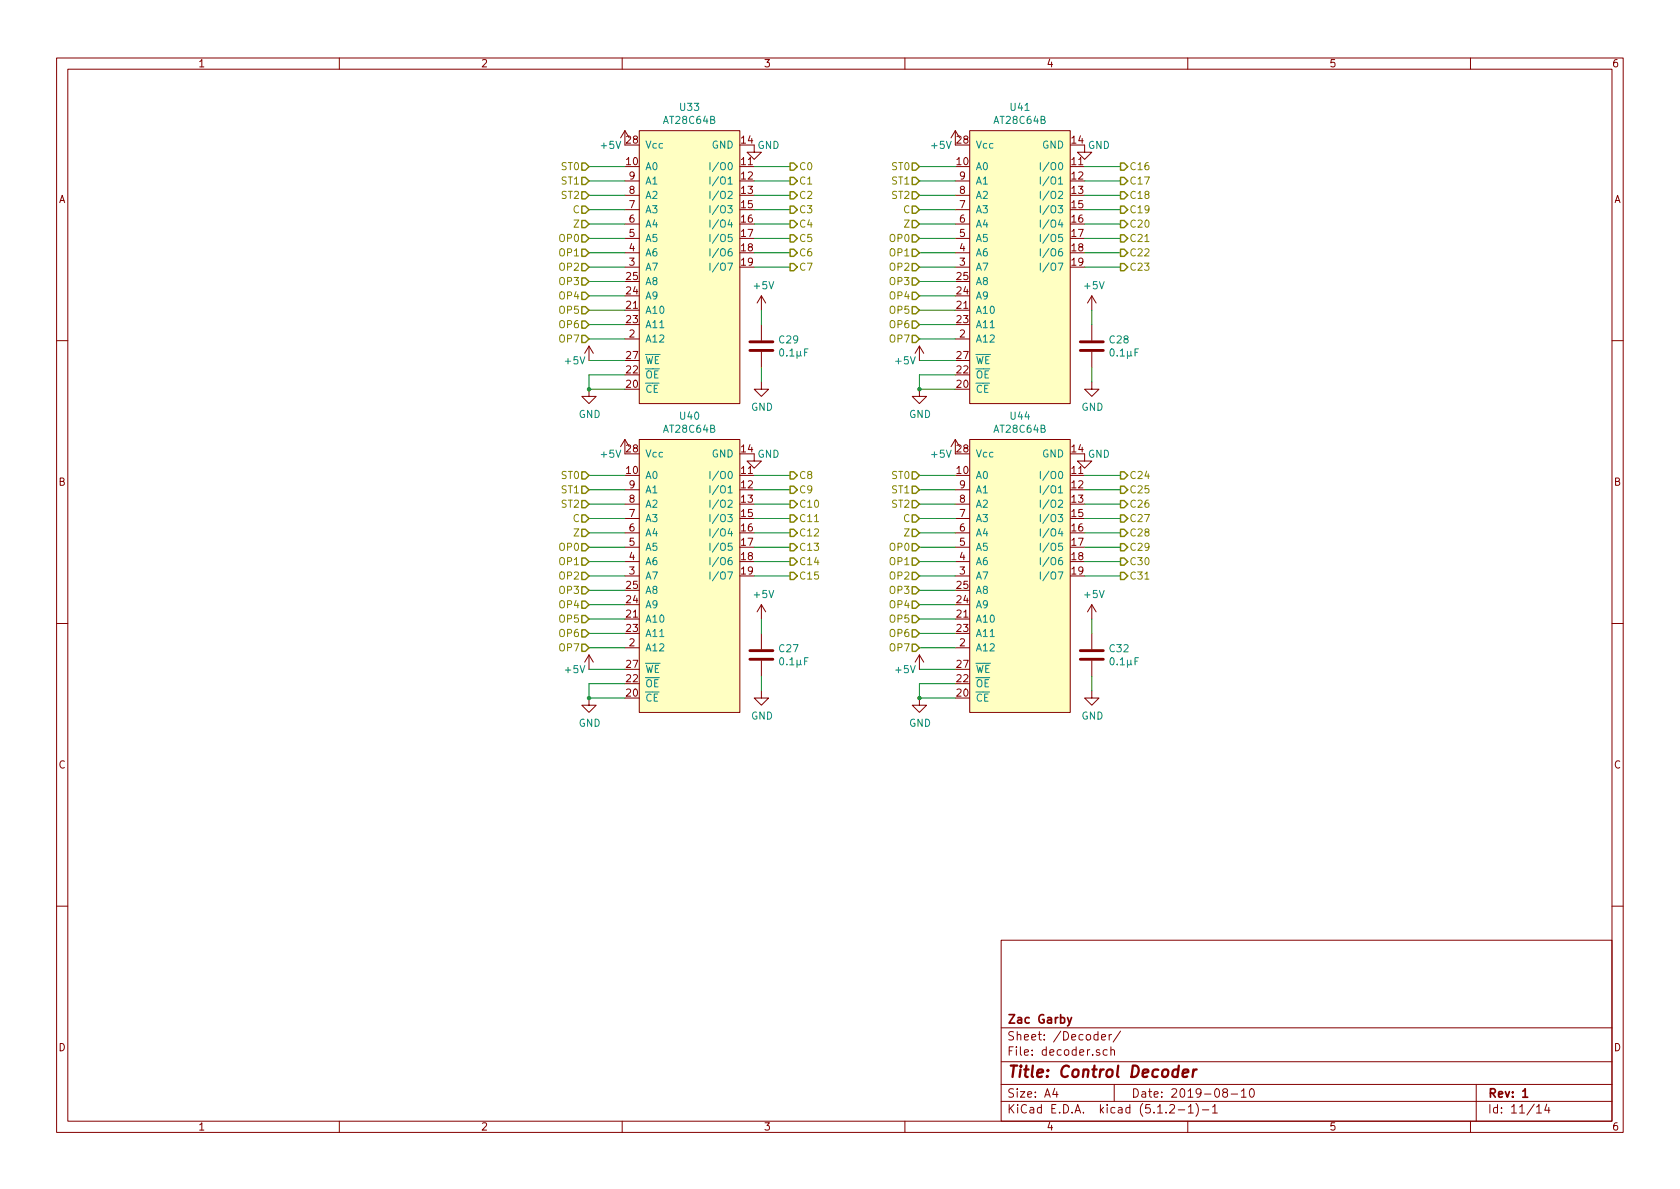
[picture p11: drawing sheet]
<svg xmlns="http://www.w3.org/2000/svg" width="297mm" height="210mm" viewBox="0 0 297 210" stroke-linecap="round" stroke-linejoin="round" font-family="sans-serif">
<g fill="none" stroke="#840000" stroke-width=".18">
<path d="M10 10.3h277v189.9h-277zM12 12.2h273v186.1h-273zM60 10.3v1.9M110 10.3v1.9M160 10.3v1.9M210 10.3v1.9M260 10.3v1.9M110.5 39.6h2.5M110.5 37.1h2.5M110.5 34.5h2.5M110.5 32h2.5M110.5 23.1l-.8 1.3"/>
<path d="M110.5 23.1v2.5M110.5 23.1l.8 1.3M113 23.1h17.8v48.3h-17.8zM133.3 25.6v1.3h1.3l-1.3 1.3-1.2-1.3h1.2M168.9 39.6h2.5M168.9 37.1h2.5M168.9 34.5h2.5M168.9 32h2.5M168.9 23.1l-.8 1.3M168.9 23.1v2.5M168.9 23.1l.8 1.3M171.4 23.1h17.8v48.3h-17.8z"/>
<path d="M191.8 25.6v1.3h1.2l-1.2 1.3-1.3-1.3h1.3M110.5 59.9h2.5M110.5 47.2h2.5M110.5 44.7h2.5M110.5 42.2h2.5M134.6 52.3l-.7 1.3M134.6 52.3v2.6M134.6 57.4v2.8M134.6 52.3l.8 1.3M168.9 59.9h2.5M168.9 47.2h2.5M168.9 44.7h2.5"/>
<path d="M168.9 42.2h2.5M193 52.3l-.7 1.3M193 52.3v2.6M193 57.4v2.8M193 52.3l.8 1.3M10 60.2h2M104.1 68.8v1.3h1.3l-1.3 1.3-1.2-1.3h1.2M104.1 61.2l-.7 1.3M104.1 61.2v2.5M104.1 61.2l.8 1.3M110.5 77.7v2.6M110.5 77.7l-.8 1.3"/>
<path d="M110.5 77.7l.8 1.3M113 77.7h17.8v48.3h-17.8zM134.6 67.6v1.2h1.3l-1.3 1.3-1.3-1.3h1.3M134.6 62.2v2.8M162.6 68.8v1.3h1.2l-1.2 1.3-1.3-1.3h1.3M162.6 61.2l-.8 1.3M162.6 61.2v2.5M162.6 61.2l.7 1.3M168.9 77.7v2.6M168.9 77.7l-.8 1.3M168.9 77.7l.8 1.3M171.4 77.7h17.8v48.3h-17.8z"/>
<path d="M193 67.6v1.2h1.3l-1.3 1.3-1.2-1.3h1.2M193 62.2v2.8M285 60.2h2M110.5 99.3h2.5M110.5 96.8h2.5M110.5 94.2h2.5M110.5 91.7h2.5M110.5 89.1h2.5M110.5 86.6h2.5M133.3 80.3v1.2h1.3l-1.3 1.3-1.2-1.3h1.2M168.9 99.3h2.5M168.9 96.8h2.5"/>
<path d="M168.9 94.2h2.5M168.9 91.7h2.5M168.9 89.1h2.5M168.9 86.6h2.5M191.8 80.3v1.2h1.2l-1.2 1.3-1.3-1.3h1.3M10 110.3h2M104.1 115.8v2.6M104.1 115.8l-.7 1.3M104.1 115.8l.8 1.3M110.5 114.5h2.5M110.5 101.8h2.5M134.6 106.9v2.6"/>
<path d="M134.6 112v2.8M134.6 116.8v2.8M134.6 106.9l-.7 1.3M134.6 106.9l.8 1.3M162.6 115.8v2.6M162.6 115.8l-.8 1.3M162.6 115.8l.7 1.3M168.9 114.5h2.5M168.9 101.8h2.5M193 106.9v2.6M193 112v2.8M193 116.8v2.8"/>
<path d="M193 106.9l-.7 1.3M193 106.9l.8 1.3M285 110.3h2M104.1 123.4v1.3h1.3l-1.3 1.3-1.2-1.3h1.2M134.6 122.2v1.2h1.3l-1.3 1.3-1.3-1.3h1.3M162.6 123.4v1.3h1.2l-1.2 1.3-1.3-1.3h1.3M193 122.2v1.2h1.3l-1.3 1.3-1.2-1.3h1.2M10 160.2h2M177 166.3h108v32h-108zM285 160.2h2M60 198.3v1.9M110 198.3v1.9"/>
<path d="M160 198.3v1.9M177 194.8h108M177 191.8h108M177 187.8h108M177 181.8h108M186.5 192.5l-.4 1h1M186.8 193v1M194.8 183.4l.7-.1-.1-.3-.4-.1-.2 .2v.7h.6M195.8 185.7l-.5-.1-.3 .3 .1 .6 .2 .1 .5-.1M196.1 182.9v1M196.4 185.7h.1a.37 .37 0 0 1 .6 .1v.8M196.4 185.1v1.5"/>
<path d="M196.5 182.9l-.4 .3M197 191.8v3M198.1 182.3l-1.3 2M206.8 195.5l.2-.2h.4l.2 .2 .1 .3-.1 .2-.8 .8h.9M208.3 196.3h1.2M210 198.3v1.9M210.1 195.8l.4-.5v1.5M210.1 196.8h.9M211.5 195.1a1.71 1.71 0 0 1 0 2.3M212.6 196.3h1.1M214.4 195.8l.4-.5v1.5M214.4 196.8h.8"/>
<path d="M216.5 193.2l-.3-.3 .1-.2a.48 .48 0 0 1 .6-.1l.1 .2-.1 .3-.6 .1a.48 .48 0 0 0 0 .7l.2 .1 .5-.1v-.4l-.2-.3M217.7 193.5h1.1M219.5 193l.4-.5v1.5M219.5 194h.8M221.1 192.6l.2-.1a.8 .8 0 0 1 .5 .8 .8 .8 0 0 1-.5 .7 1 1 0 0 1-.2-1.4zM260 198.3v1.9M261 191.8v6.5M271.7 195.8l.4-.5v1.5M271.7 196.8h.8M273.5 195.2l-.4 1.1h.9M273.8 195.8v1"/>
</g>
<path d="M188.7 179.9l.4 1M189.5 179.9l-.5 1.4-.3 .1M269.2 193l.5-.5v1.5M269.2 194h.9" fill="none" stroke="#840000" stroke-width=".3"/>
<path d="M209.1 189.8l1-.2v-.4h-.8l-.2 1 .2 .2 .6-.1M211 189.1l-.2 1.3M211.6 189.1a.54 .54 0 0 0-.6 .4" fill="none" stroke="#840000" stroke-width=".41"/>
<g fill="#ffffc2" stroke="#ffffc2" stroke-width=".18">
<path d="M113 23.1h17.8v48.3h-17.8z"/>
<path d="M113 77.7h17.8v48.3h-17.8z"/>
<path d="M171.4 23.1h17.8v48.3h-17.8z"/>
<path d="M171.4 77.7h17.8v48.3h-17.8z"/>
</g>
<g fill="none" stroke="#008484" stroke-width=".18">
<path d="M125.5 28.7v1.3M125.5 31.3v1.3M125.5 33.8v1.3M125.5 36.4v1.2M125.5 38.9v1.3M127.1 28.7l-1.1 1.6M127.1 31.2l-1.1 1.7M127.1 33.8l-1.1 1.6M127.1 36.3l-1.1 1.6M127.1 38.9l-1.1 1.6M127.5 28.9a.45 .45 0 0 1 .7 0 .88 .88 0 0 1-.3 1.1h-.3a1.07 1.07 0 0 1-.1-1.1zM127.5 34a.45 .45 0 0 1 .7 0 .88 .88 0 0 1-.3 1.1l-.3-.1a1.07 1.07 0 0 1-.1-1z"/>
<path d="M127.5 36.5a.45 .45 0 0 1 .7 0 .88 .88 0 0 1-.3 1.1h-.3a1.07 1.07 0 0 1-.1-1.1zM128.7 36.4h.8l-.5 .4 .4 .2v.5l-.2 .1-.5-.1M128.7 34l.5-.2 .2 .2 .1 .2-.1 .2-.7 .7h.8M128.9 28.9l.1-.2a.67 .67 0 0 1 .5 .7 .67 .67 0 0 1-.5 .6l-.3-.5zM183.9 28.7v1.3M183.9 31.3v1.3M183.9 33.8v1.3M183.9 36.4v1.2M183.9 38.9v1.3M185.5 28.7l-1.1 1.6M185.5 31.2l-1.1 1.7M185.5 33.8l-1.1 1.6"/>
<path d="M185.5 36.3l-1.1 1.6M185.5 38.9l-1.1 1.6M185.9 28.9a.45 .45 0 0 1 .7 0 .88 .88 0 0 1-.2 1.1h-.4a1.07 1.07 0 0 1-.1-1.1zM185.9 34a.45 .45 0 0 1 .7 0 .88 .88 0 0 1-.2 1.1l-.4-.1a1.07 1.07 0 0 1-.1-1zM185.9 36.5a.45 .45 0 0 1 .7 0 .88 .88 0 0 1-.2 1.1h-.4a1.07 1.07 0 0 1-.1-1.1zM187.1 36.4h.8l-.4 .4 .3 .2v.5l-.2 .1-.5-.1M187.1 34l.5-.2 .2 .2 .1 .2-.1 .2-.7 .7h.8M187.3 28.9l.2-.2a.67 .67 0 0 1 .4 .7 .67 .67 0 0 1-.4 .6l-.4-.5zM125.5 41.4v1.3M125.5 44v1.3M125.5 46.5v1.3M127.1 41.4l-1.1 1.6"/>
<path d="M127.1 43.9l-1.1 1.7M127.1 46.5l-1.1 1.6M127.5 41.6a.45 .45 0 0 1 .7 0 .88 .88 0 0 1-.3 1.1h-.3a1.07 1.07 0 0 1-.1-1.1zM127.5 44.2a.45 .45 0 0 1 .7 0 .88 .88 0 0 1-.3 1.1l-.3-.1a1.07 1.07 0 0 1-.1-1zM127.5 46.7a.45 .45 0 0 1 .7 0 .88 .88 0 0 1-.3 1.1l-.3-.1a1.07 1.07 0 0 1-.1-1zM128.7 46.5h.8l-.5 1.3M129.3 44h-.2a.79 .79 0 0 0-.1 1.3l.4-.2v-.5l-.4-.1-.3 .2M129.4 41.4h-.6l-.1 .7 .2-.2 .5 .2v.5l-.2 .1-.5-.1M183.9 41.4v1.3M183.9 44v1.3M183.9 46.5v1.3M185.5 41.4l-1.1 1.6"/>
<path d="M185.5 43.9l-1.1 1.7M185.5 46.5l-1.1 1.6M185.9 41.6a.45 .45 0 0 1 .7 0 .88 .88 0 0 1-.2 1.1h-.4a1.07 1.07 0 0 1-.1-1.1zM185.9 44.2a.45 .45 0 0 1 .7 0 .88 .88 0 0 1-.2 1.1l-.4-.1a1.07 1.07 0 0 1-.1-1zM185.9 46.7a.45 .45 0 0 1 .7 0 .88 .88 0 0 1-.2 1.1l-.4-.1a1.07 1.07 0 0 1-.1-1zM187.1 46.5h.8l-.5 1.3M187.8 44h-.3a.79 .79 0 0 0-.1 1.3l.4-.2v-.5l-.4-.1-.3 .2M187.8 41.4h-.6l-.1 .7 .3-.2 .4 .2v.5l-.2 .1-.5-.1M125.5 83.4v1.2M125.5 85.9v1.3M125.5 88.4v1.3M125.5 91v1.2"/>
<path d="M125.5 93.5v1.3M125.5 96.1v1.2M125.5 98.6v1.3M127.1 83.3l-1.1 1.6M127.1 85.8l-1.1 1.7M127.1 88.4l-1.1 1.6M127.1 90.9l-1.1 1.7M127.1 93.5l-1.1 1.6M127.1 96l-1.1 1.6M127.1 98.5l-1.1 1.7M127.5 83.5a.45 .45 0 0 1 .7 0 .88 .88 0 0 1-.3 1.1h-.3a1.07 1.07 0 0 1-.1-1.1zM127.5 88.6a.45 .45 0 0 1 .7 0 .88 .88 0 0 1-.3 1.1h-.3a1.07 1.07 0 0 1-.1-1.1z"/>
<path d="M127.5 91.2a.45 .45 0 0 1 .7 0 .88 .88 0 0 1-.3 1h-.3a1.07 1.07 0 0 1-.1-1zM127.5 96.2a.45 .45 0 0 1 .7 0 .88 .88 0 0 1-.3 1.1h-.3a1.07 1.07 0 0 1-.1-1.1zM127.5 98.8a.45 .45 0 0 1 .7 0 .88 .88 0 0 1-.3 1.1l-.3-.1a1.07 1.07 0 0 1-.1-1zM128.7 91h.8l-.5 .5 .4 .1v.5l-.2 .1-.5-.1M128.7 88.6l.5-.2 .2 .2 .1 .2-.1 .2-.7 .7h.8M128.9 83.5l.1-.1a.67 .67 0 0 1 .5 .6 .67 .67 0 0 1-.5 .6l-.3-.5zM129.3 98.6h-.2a.79 .79 0 0 0-.1 1.3l.4-.2v-.5l-.4-.1-.3 .2M129.4 96.1h-.6l-.1 .6 .2-.2 .5 .2v.5l-.2 .1-.5-.1M183.9 83.4v1.2M183.9 85.9v1.3M183.9 88.4v1.3M183.9 91v1.2"/>
<path d="M183.9 93.5v1.3M183.9 96.1v1.2M183.9 98.6v1.3M185.5 83.3l-1.1 1.6M185.5 85.8l-1.1 1.7M185.5 88.4l-1.1 1.6M185.5 90.9l-1.1 1.7M185.5 93.5l-1.1 1.6M185.5 96l-1.1 1.6M185.5 98.5l-1.1 1.7M185.9 83.5a.45 .45 0 0 1 .7 0 .88 .88 0 0 1-.2 1.1h-.4a1.07 1.07 0 0 1-.1-1.1zM185.9 88.6a.45 .45 0 0 1 .7 0 .88 .88 0 0 1-.2 1.1h-.4a1.07 1.07 0 0 1-.1-1.1z"/>
<path d="M185.9 91.2a.45 .45 0 0 1 .7 0 .88 .88 0 0 1-.2 1h-.4a1.07 1.07 0 0 1-.1-1zM185.9 96.2a.45 .45 0 0 1 .7 0 .88 .88 0 0 1-.2 1.1h-.4a1.07 1.07 0 0 1-.1-1.1zM185.9 98.8a.45 .45 0 0 1 .7 0 .88 .88 0 0 1-.2 1.1l-.4-.1a1.07 1.07 0 0 1-.1-1zM187.1 91h.8l-.4 .5 .3 .1v.5l-.2 .1-.5-.1M187.1 88.6l.5-.2 .2 .2 .1 .2-.1 .2-.7 .7h.8M187.3 83.5l.2-.1a.67 .67 0 0 1 .4 .6 .67 .67 0 0 1-.4 .6l-.4-.5zM187.8 98.6h-.3a.79 .79 0 0 0-.1 1.3l.4-.2v-.5l-.4-.1-.3 .2M187.8 96.1h-.6l-.1 .6 .3-.2 .4 .2v.5l-.2 .1-.5-.1M125.5 101.1v1.3M127.1 101.1l-1.1 1.6M127.5 101.3a.45 .45 0 0 1 .7 0 .88 .88 0 0 1-.3 1.1h-.3a1.07 1.07 0 0 1-.1-1.1zM128.7 101.1h.8l-.5 1.3"/>
<path d="M183.9 101.1v1.3M185.5 101.1l-1.1 1.6M185.9 101.3a.45 .45 0 0 1 .7 0 .88 .88 0 0 1-.2 1.1h-.4a1.07 1.07 0 0 1-.1-1.1zM187.1 101.1h.8l-.5 1.3"/>
</g>
<g fill="none" stroke="#008400" stroke-width=".18">
<path d="M104.1 29.5h6.4M104.1 32h6.4M104.1 34.5h6.4M104.1 37.1h6.4M104.1 39.6h6.4M133.3 29.5h6.4M133.3 32h6.4M133.3 34.5h6.4M133.3 37.1h6.4M133.3 39.6h6.4M162.6 29.5h6.3M162.6 32h6.3"/>
<path d="M162.6 34.5h6.3M162.6 37.1h6.3M162.6 39.6h6.3M191.8 29.5h6.3M191.8 32h6.3M191.8 34.5h6.3M191.8 37.1h6.3M191.8 39.6h6.3M104.1 42.2h6.4M104.1 44.7h6.4M104.1 47.2h6.4M104.1 49.8h6.4"/>
<path d="M104.1 52.3h6.4M104.1 54.9h6.4M104.1 57.4h6.4M104.1 59.9h6.4M133.3 42.2h6.4M133.3 44.7h6.4M133.3 47.2h6.4M134.6 54.9v2.5M162.6 42.2h6.3M162.6 44.7h6.3M162.6 47.2h6.3M162.6 49.8h6.3"/>
<path d="M162.6 52.3h6.3M162.6 54.9h6.3M162.6 57.4h6.3M162.6 59.9h6.3M191.8 42.2h6.3M191.8 44.7h6.3M191.8 47.2h6.3M193 54.9v2.5M104.1 63.7h6.4M110.5 66.3h-6.4v2.5h6.4M134.6 65v2.6M162.6 63.7h6.3"/>
<path d="M168.9 66.3h-6.3v2.5h6.3M193 65v2.6M104.1 84.1h6.4M104.1 86.6h6.4M104.1 89.1h6.4M104.1 91.7h6.4M104.1 94.2h6.4M104.1 96.8h6.4M104.1 99.3h6.4M133.3 84.1h6.4M133.3 86.6h6.4M133.3 89.1h6.4"/>
<path d="M133.3 91.7h6.4M133.3 94.2h6.4M133.3 96.8h6.4M133.3 99.3h6.4M162.6 84.1h6.3M162.6 86.6h6.3M162.6 89.1h6.3M162.6 91.7h6.3M162.6 94.2h6.3M162.6 96.8h6.3M162.6 99.3h6.3M191.8 84.1h6.3"/>
<path d="M191.8 86.6h6.3M191.8 89.1h6.3M191.8 91.7h6.3M191.8 94.2h6.3M191.8 96.8h6.3M191.8 99.3h6.3M104.1 101.8h6.4M104.1 104.4h6.4M104.1 106.9h6.4M104.1 109.5h6.4M104.1 112h6.4M104.1 114.5h6.4"/>
<path d="M104.1 118.4h6.4M133.3 101.8h6.4M134.6 109.5v2.5M134.6 119.6v2.6M162.6 101.8h6.3M162.6 104.4h6.3M162.6 106.9h6.3M162.6 109.5h6.3M162.6 112h6.3M162.6 114.5h6.3M162.6 118.4h6.3M191.8 101.8h6.3"/>
<path d="M193 109.5v2.5M193 119.6v2.6M110.5 120.9h-6.4v2.5h6.4M168.9 120.9h-6.3v2.5h6.3"/>
</g>
<g fill="#008400" stroke="#008400" stroke-width=".25">
<circle cx="104.1" cy="68.8" r=".25"/>
<circle cx="104.1" cy="123.4" r=".25"/>
<circle cx="162.6" cy="68.8" r=".25"/>
<circle cx="162.6" cy="123.4" r=".25"/>
</g>
<g fill="none" stroke="#848400" stroke-width=".25">
<path d="M102.9 28.8h.6l.6 .7-.6 .6h-.6zM102.9 31.4h.6l.6 .6-.6 .6h-.6zM102.9 33.9h.6l.6 .6-.6 .7h-.6zM102.9 36.4h.6l.6 .7-.6 .6h-.6zM102.9 39h.6l.6 .6-.6 .7h-.6zM139.7 28.8h.6l.7 .7-.7 .6h-.6zM139.7 31.4h.6l.7 .6-.7 .6h-.6zM139.7 33.9h.6l.7 .6-.7 .7h-.6zM139.7 36.4h.6l.7 .7-.7 .6h-.6zM139.7 39h.6l.7 .6-.7 .7h-.6zM161.3 28.8h.6l.7 .7-.7 .6h-.6zM161.3 31.4h.6l.7 .6-.7 .6h-.6z"/>
<path d="M161.3 33.9h.6l.7 .6-.7 .7h-.6zM161.3 36.4h.6l.7 .7-.7 .6h-.6zM161.3 39h.6l.7 .6-.7 .7h-.6zM198.1 28.8h.7l.6 .7-.6 .6h-.7zM198.1 31.4h.7l.6 .6-.6 .6h-.7zM198.1 33.9h.7l.6 .6-.6 .7h-.7zM198.1 36.4h.7l.6 .7-.6 .6h-.7zM198.1 39h.7l.6 .6-.6 .7h-.7zM102.9 41.5h.6l.6 .7-.6 .6h-.6zM102.9 44.1h.6l.6 .6-.6 .6h-.6zM102.9 46.6h.6l.6 .6-.6 .7h-.6zM102.9 49.1h.6l.6 .7-.6 .6h-.6z"/>
<path d="M102.9 51.7h.6l.6 .6-.6 .7h-.6zM102.9 54.2h.6l.6 .7-.6 .6h-.6zM102.9 56.8h.6l.6 .6-.6 .6h-.6zM102.9 59.3h.6l.6 .6-.6 .7h-.6zM139.7 41.5h.6l.7 .7-.7 .6h-.6zM139.7 44.1h.6l.7 .6-.7 .6h-.6zM139.7 46.6h.6l.7 .6-.7 .7h-.6zM161.3 41.5h.6l.7 .7-.7 .6h-.6zM161.3 44.1h.6l.7 .6-.7 .6h-.6zM161.3 46.6h.6l.7 .6-.7 .7h-.6zM161.3 49.1h.6l.7 .7-.7 .6h-.6zM161.3 51.7h.6l.7 .6-.7 .7h-.6z"/>
<path d="M161.3 54.2h.6l.7 .7-.7 .6h-.6zM161.3 56.8h.6l.7 .6-.7 .6h-.6zM161.3 59.3h.6l.7 .6-.7 .7h-.6zM198.1 41.5h.7l.6 .7-.6 .6h-.7zM198.1 44.1h.7l.6 .6-.6 .6h-.7zM198.1 46.6h.7l.6 .6-.6 .7h-.7zM102.9 83.4h.6l.6 .7-.6 .6h-.6zM102.9 86h.6l.6 .6-.6 .6h-.6zM102.9 88.5h.6l.6 .6-.6 .7h-.6zM102.9 91.1h.6l.6 .6-.6 .6h-.6zM102.9 93.6h.6l.6 .6-.6 .7h-.6zM102.9 96.1h.6l.6 .7-.6 .6h-.6z"/>
<path d="M102.9 98.7h.6l.6 .6-.6 .6h-.6zM139.7 83.4h.6l.7 .7-.7 .6h-.6zM139.7 86h.6l.7 .6-.7 .6h-.6zM139.7 88.5h.6l.7 .6-.7 .7h-.6zM139.7 91.1h.6l.7 .6-.7 .6h-.6zM139.7 93.6h.6l.7 .6-.7 .7h-.6zM139.7 96.1h.6l.7 .7-.7 .6h-.6zM139.7 98.7h.6l.7 .6-.7 .6h-.6zM161.3 83.4h.6l.7 .7-.7 .6h-.6zM161.3 86h.6l.7 .6-.7 .6h-.6zM161.3 88.5h.6l.7 .6-.7 .7h-.6zM161.3 91.1h.6l.7 .6-.7 .6h-.6z"/>
<path d="M161.3 93.6h.6l.7 .6-.7 .7h-.6zM161.3 96.1h.6l.7 .7-.7 .6h-.6zM161.3 98.7h.6l.7 .6-.7 .6h-.6zM198.1 83.4h.7l.6 .7-.6 .6h-.7zM198.1 86h.7l.6 .6-.6 .6h-.7zM198.1 88.5h.7l.6 .6-.6 .7h-.7zM198.1 91.1h.7l.6 .6-.6 .6h-.7zM198.1 93.6h.7l.6 .6-.6 .7h-.7zM198.1 96.1h.7l.6 .7-.6 .6h-.7zM198.1 98.7h.7l.6 .6-.6 .6h-.7zM102.9 101.2h.6l.6 .6-.6 .7h-.6zM102.9 103.8h.6l.6 .6-.6 .6h-.6z"/>
<path d="M102.9 106.3h.6l.6 .6-.6 .7h-.6zM102.9 108.8h.6l.6 .7-.6 .6h-.6zM102.9 111.4h.6l.6 .6-.6 .6h-.6zM102.9 113.9h.6l.6 .6-.6 .7h-.6zM139.7 101.2h.6l.7 .6-.7 .7h-.6zM161.3 101.2h.6l.7 .6-.7 .7h-.6zM161.3 103.8h.6l.7 .6-.7 .6h-.6zM161.3 106.3h.6l.7 .6-.7 .7h-.6zM161.3 108.8h.6l.7 .7-.7 .6h-.6zM161.3 111.4h.6l.7 .6-.7 .6h-.6zM161.3 113.9h.6l.7 .6-.7 .7h-.6zM198.1 101.2h.7l.6 .6-.6 .7h-.7z"/>
</g>
<path d="M132.6 62h4.1M132.6 60.4h4.1M191 62h4.1M191 60.4h4.1M132.6 116.6h4.1M132.6 115.1h4.1M191 116.6h4.1M191 115.1h4.1" fill="none" stroke="#840000" stroke-width=".51"/>
<text font-size="2.8" fill="#840000" x="178" y="190.5">Title: Control Decoder</text>
<g font-size="2.1" fill="#840000">
<text x="178" y="184">Sheet: /Decoder/</text>
<text x="178" y="181">Zac Garby</text>
<text x="178" y="186.7">File: decoder.sch</text>
<text x="178" y="196.9">KiCad E.D.A. kicad (5.1.2-1)-1</text>
<text x="178" y="194.1">Size: A4</text>
<text x="200" y="194.1">Date: 2019-08-10</text>
<text x="263" y="194.1">Rev: 1</text>
<text x="263" y="196.9">Id: 11/14</text>
</g>
<g font-size="1.8" fill="#840000">
<text x="35" y="11.9">1</text>
<text x="85" y="11.9">2</text>
<text x="135" y="11.9">3</text>
<text x="185" y="11.9">4</text>
<text x="235" y="11.9">5</text>
<text x="285" y="11.9">6</text>
<text x="110.8" y="29.2">10</text>
<text x="110.8" y="25.4">28</text>
<text x="131.1" y="29.2">11</text>
<text x="131.1" y="25.4">14</text>
<text x="169.2" y="29.2">10</text>
<text x="169.2" y="25.4">28</text>
<text x="189.5" y="29.2">11</text>
<text x="189.5" y="25.4">14</text>
<text x="10.4" y="35.9">A</text>
<text x="111.3" y="34.3">8</text>
<text x="111.3" y="31.7">9</text>
<text x="131.1" y="31.7">12</text>
<text x="131.1" y="34.3">13</text>
<text x="169.7" y="34.3">8</text>
<text x="169.7" y="31.7">9</text>
<text x="189.5" y="31.7">12</text>
<text x="189.5" y="34.3">13</text>
<text x="285.4" y="35.9">A</text>
<text x="111.3" y="41.9">5</text>
<text x="111.3" y="39.4">6</text>
<text x="111.3" y="36.8">7</text>
<text x="131.1" y="36.8">15</text>
<text x="131.1" y="39.4">16</text>
<text x="131.1" y="41.9">17</text>
<text x="169.7" y="41.9">5</text>
<text x="169.7" y="39.4">6</text>
<text x="169.7" y="36.8">7</text>
<text x="189.5" y="36.8">15</text>
<text x="189.5" y="39.4">16</text>
<text x="189.5" y="41.9">17</text>
<text x="111.3" y="47">3</text>
<text x="111.3" y="44.4">4</text>
<text x="131.1" y="44.4">18</text>
<text x="131.1" y="47">19</text>
<text x="169.7" y="47">3</text>
<text x="169.7" y="44.4">4</text>
<text x="189.5" y="44.4">18</text>
<text x="189.5" y="47">19</text>
<text x="110.8" y="52.1">24</text>
<text x="110.8" y="49.5">25</text>
<text x="169.2" y="52.1">24</text>
<text x="169.2" y="49.5">25</text>
<text x="110.8" y="54.6">21</text>
<text x="110.8" y="57.1">23</text>
<text x="111.3" y="59.7">2</text>
<text x="169.2" y="54.6">21</text>
<text x="169.2" y="57.1">23</text>
<text x="169.7" y="59.7">2</text>
<text x="110.8" y="63.5">27</text>
<text x="169.2" y="63.5">27</text>
<text x="110.8" y="68.6">20</text>
<text x="110.8" y="66">22</text>
<text x="169.2" y="68.6">20</text>
<text x="169.2" y="66">22</text>
<text x="110.8" y="83.8">10</text>
<text x="110.8" y="80">28</text>
<text x="131.1" y="83.8">11</text>
<text x="131.1" y="80">14</text>
<text x="169.2" y="83.8">10</text>
<text x="169.2" y="80">28</text>
<text x="189.5" y="83.8">11</text>
<text x="189.5" y="80">14</text>
<text x="10.4" y="85.9">B</text>
<text x="111.3" y="88.9">8</text>
<text x="111.3" y="86.4">9</text>
<text x="131.1" y="86.4">12</text>
<text x="131.1" y="88.9">13</text>
<text x="169.7" y="88.9">8</text>
<text x="169.7" y="86.4">9</text>
<text x="189.5" y="86.4">12</text>
<text x="189.5" y="88.9">13</text>
<text x="285.4" y="85.9">B</text>
<text x="111.3" y="94">6</text>
<text x="111.3" y="91.4">7</text>
<text x="131.1" y="91.4">15</text>
<text x="131.1" y="94">16</text>
<text x="169.7" y="94">6</text>
<text x="169.7" y="91.4">7</text>
<text x="189.5" y="91.4">15</text>
<text x="189.5" y="94">16</text>
<text x="111.3" y="101.6">3</text>
<text x="111.3" y="99.1">4</text>
<text x="111.3" y="96.5">5</text>
<text x="131.1" y="96.5">17</text>
<text x="131.1" y="99.1">18</text>
<text x="131.1" y="101.6">19</text>
<text x="169.7" y="101.6">3</text>
<text x="169.7" y="99.1">4</text>
<text x="169.7" y="96.5">5</text>
<text x="189.5" y="96.5">17</text>
<text x="189.5" y="99.1">18</text>
<text x="189.5" y="101.6">19</text>
<text x="110.8" y="106.7">24</text>
<text x="110.8" y="104.1">25</text>
<text x="169.2" y="106.7">24</text>
<text x="169.2" y="104.1">25</text>
<text x="110.8" y="109.2">21</text>
<text x="110.8" y="111.8">23</text>
<text x="169.2" y="109.2">21</text>
<text x="169.2" y="111.8">23</text>
<text x="110.8" y="118.1">27</text>
<text x="111.3" y="114.3">2</text>
<text x="169.2" y="118.1">27</text>
<text x="169.7" y="114.3">2</text>
<text x="110.8" y="123.2">20</text>
<text x="110.8" y="120.6">22</text>
<text x="169.2" y="123.2">20</text>
<text x="169.2" y="120.6">22</text>
<text x="10.4" y="135.9">C</text>
<text x="285.4" y="135.9">C</text>
<text x="10.4" y="185.9">D</text>
<text x="285.4" y="185.9">D</text>
<text x="35" y="199.9">1</text>
<text x="85" y="199.9">2</text>
<text x="135" y="199.9">3</text>
<text x="185" y="199.9">4</text>
<text x="235" y="199.9">5</text>
<text x="285" y="199.9">6</text>
</g>
<g font-size="1.8" fill="#008484">
<text x="117.5" y="21.9">AT28C64B</text>
<text x="120.3" y="19.6">U33</text>
<text x="175.9" y="21.9">AT28C64B</text>
<text x="178.7" y="19.6">U41</text>
<text x="106.3" y="26.3">+5V</text>
<text x="114" y="26.3">Vcc</text>
<text x="125.9" y="26.3">GND</text>
<text x="133.9" y="26.3">GND</text>
<text x="164.8" y="26.3">+5V</text>
<text x="172.5" y="26.3">Vcc</text>
<text x="184.3" y="26.3">GND</text>
<text x="192.4" y="26.3">GND</text>
<text x="114" y="30.1">A0</text>
<text x="114" y="35.2">A2</text>
<text x="114" y="32.6">A1</text>
<text x="126.4" y="32.6">I/O1</text>
<text x="172.5" y="30.1">A0</text>
<text x="172.5" y="35.2">A2</text>
<text x="172.5" y="32.6">A1</text>
<text x="184.9" y="32.6">I/O1</text>
<text x="114" y="40.3">A4</text>
<text x="114" y="37.7">A3</text>
<text x="126.4" y="40.3">I/O4</text>
<text x="172.5" y="40.3">A4</text>
<text x="172.5" y="37.7">A3</text>
<text x="184.9" y="40.3">I/O4</text>
<text x="114" y="47.9">A7</text>
<text x="114" y="45.3">A6</text>
<text x="114" y="42.8">A5</text>
<text x="172.5" y="47.9">A7</text>
<text x="172.5" y="45.3">A6</text>
<text x="172.5" y="42.8">A5</text>
<text x="114" y="53">A9</text>
<text x="114" y="50.4">A8</text>
<text x="133.4" y="51.1">+5V</text>
<text x="172.5" y="53">A9</text>
<text x="172.5" y="50.4">A8</text>
<text x="191.8" y="51.1">+5V</text>
<text x="114" y="55.5">A10</text>
<text x="114" y="58">A11</text>
<text x="172.5" y="55.5">A10</text>
<text x="172.5" y="58">A11</text>
<text x="100" y="64.4">+5V</text>
<text x="114" y="60.6">A12</text>
<text x="114" y="64.4">WE</text>
<text x="137.8" y="60.7">C29</text>
<text x="138" y="63">0.1µF</text>
<text x="158.4" y="64.4">+5V</text>
<text x="172.5" y="60.6">A12</text>
<text x="172.5" y="64.4">WE</text>
<text x="196.2" y="60.7">C28</text>
<text x="196.4" y="63">0.1µF</text>
<text x="114" y="69.5">CE</text>
<text x="114" y="66.9">OE</text>
<text x="172.5" y="69.5">CE</text>
<text x="172.5" y="66.9">OE</text>
<text x="102.3" y="73.9">GND</text>
<text x="117.5" y="76.5">AT28C64B</text>
<text x="120.3" y="74.2">U40</text>
<text x="132.8" y="72.6">GND</text>
<text x="160.7" y="73.9">GND</text>
<text x="175.9" y="76.5">AT28C64B</text>
<text x="178.7" y="74.2">U44</text>
<text x="191.2" y="72.6">GND</text>
<text x="106.3" y="80.9">+5V</text>
<text x="114" y="80.9">Vcc</text>
<text x="125.9" y="80.9">GND</text>
<text x="133.9" y="80.9">GND</text>
<text x="164.8" y="80.9">+5V</text>
<text x="172.5" y="80.9">Vcc</text>
<text x="184.3" y="80.9">GND</text>
<text x="192.4" y="80.9">GND</text>
<text x="114" y="84.7">A0</text>
<text x="114" y="89.8">A2</text>
<text x="114" y="87.2">A1</text>
<text x="126.4" y="87.2">I/O1</text>
<text x="172.5" y="84.7">A0</text>
<text x="172.5" y="89.8">A2</text>
<text x="172.5" y="87.2">A1</text>
<text x="184.9" y="87.2">I/O1</text>
<text x="114" y="94.9">A4</text>
<text x="114" y="92.3">A3</text>
<text x="126.4" y="94.9">I/O4</text>
<text x="172.5" y="94.9">A4</text>
<text x="172.5" y="92.3">A3</text>
<text x="184.9" y="94.9">I/O4</text>
<text x="114" y="99.9">A6</text>
<text x="114" y="97.4">A5</text>
<text x="172.5" y="99.9">A6</text>
<text x="172.5" y="97.4">A5</text>
<text x="114" y="107.6">A9</text>
<text x="114" y="105">A8</text>
<text x="114" y="102.5">A7</text>
<text x="133.4" y="105.8">+5V</text>
<text x="172.5" y="107.6">A9</text>
<text x="172.5" y="105">A8</text>
<text x="172.5" y="102.5">A7</text>
<text x="191.8" y="105.8">+5V</text>
<text x="114" y="110.1">A10</text>
<text x="114" y="112.6">A11</text>
<text x="172.5" y="110.1">A10</text>
<text x="172.5" y="112.6">A11</text>
<text x="100" y="119">+5V</text>
<text x="114" y="115.2">A12</text>
<text x="114" y="119">WE</text>
<text x="137.8" y="115.3">C27</text>
<text x="138" y="117.6">0.1µF</text>
<text x="158.4" y="119">+5V</text>
<text x="172.5" y="115.2">A12</text>
<text x="172.5" y="119">WE</text>
<text x="196.2" y="115.3">C32</text>
<text x="196.4" y="117.6">0.1µF</text>
<text x="114" y="124.1">CE</text>
<text x="114" y="121.5">OE</text>
<text x="172.5" y="124.1">CE</text>
<text x="172.5" y="121.5">OE</text>
<text x="102.3" y="128.5">GND</text>
<text x="132.8" y="127.2">GND</text>
<text x="160.7" y="128.5">GND</text>
<text x="191.2" y="127.2">GND</text>
</g>
<g font-size="1.8" fill="#848400">
<text x="99.4" y="30.1">ST0</text>
<text x="99.4" y="32.6">ST1</text>
<text x="99.4" y="35.2">ST2</text>
<text x="141.2" y="30.1">C0</text>
<text x="141.2" y="32.6">C1</text>
<text x="141.2" y="35.2">C2</text>
<text x="157.8" y="30.1">ST0</text>
<text x="157.8" y="32.6">ST1</text>
<text x="157.8" y="35.2">ST2</text>
<text x="199.6" y="30.1">C16</text>
<text x="199.6" y="32.6">C17</text>
<text x="199.6" y="35.2">C18</text>
<text x="101.3" y="37.7">C</text>
<text x="101.5" y="40.3">Z</text>
<text x="141.2" y="37.7">C3</text>
<text x="141.2" y="40.3">C4</text>
<text x="159.8" y="37.7">C</text>
<text x="159.9" y="40.3">Z</text>
<text x="199.6" y="37.7">C19</text>
<text x="199.6" y="40.3">C20</text>
<text x="99.1" y="42.8">OP0</text>
<text x="99.1" y="45.3">OP1</text>
<text x="99.1" y="47.9">OP2</text>
<text x="141.2" y="42.8">C5</text>
<text x="141.2" y="45.3">C6</text>
<text x="141.2" y="47.9">C7</text>
<text x="157.5" y="42.8">OP0</text>
<text x="157.5" y="45.3">OP1</text>
<text x="157.5" y="47.9">OP2</text>
<text x="199.6" y="42.8">C21</text>
<text x="199.6" y="45.3">C22</text>
<text x="199.6" y="47.9">C23</text>
<text x="99.1" y="50.4">OP3</text>
<text x="99.1" y="53">OP4</text>
<text x="157.5" y="50.4">OP3</text>
<text x="157.5" y="53">OP4</text>
<text x="99.1" y="55.5">OP5</text>
<text x="99.1" y="58">OP6</text>
<text x="157.5" y="55.5">OP5</text>
<text x="157.5" y="58">OP6</text>
<text x="99.1" y="60.6">OP7</text>
<text x="157.5" y="60.6">OP7</text>
<text x="99.4" y="84.7">ST0</text>
<text x="99.4" y="87.2">ST1</text>
<text x="99.4" y="89.8">ST2</text>
<text x="141.2" y="84.7">C8</text>
<text x="141.2" y="87.2">C9</text>
<text x="141.2" y="89.8">C10</text>
<text x="157.8" y="84.7">ST0</text>
<text x="157.8" y="87.2">ST1</text>
<text x="157.8" y="89.8">ST2</text>
<text x="199.6" y="84.7">C24</text>
<text x="199.6" y="87.2">C25</text>
<text x="199.6" y="89.8">C26</text>
<text x="101.3" y="92.3">C</text>
<text x="101.5" y="94.9">Z</text>
<text x="141.2" y="92.3">C11</text>
<text x="141.2" y="94.9">C12</text>
<text x="159.8" y="92.3">C</text>
<text x="159.9" y="94.9">Z</text>
<text x="199.6" y="92.3">C27</text>
<text x="199.6" y="94.9">C28</text>
<text x="99.1" y="97.4">OP0</text>
<text x="99.1" y="99.9">OP1</text>
<text x="141.2" y="97.4">C13</text>
<text x="141.2" y="99.9">C14</text>
<text x="157.5" y="97.4">OP0</text>
<text x="157.5" y="99.9">OP1</text>
<text x="199.6" y="97.4">C29</text>
<text x="199.6" y="99.9">C30</text>
<text x="99.1" y="102.5">OP2</text>
<text x="99.1" y="105">OP3</text>
<text x="99.1" y="107.6">OP4</text>
<text x="141.2" y="102.5">C15</text>
<text x="157.5" y="102.5">OP2</text>
<text x="157.5" y="105">OP3</text>
<text x="157.5" y="107.6">OP4</text>
<text x="199.6" y="102.5">C31</text>
<text x="99.1" y="110.1">OP5</text>
<text x="99.1" y="112.6">OP6</text>
<text x="157.5" y="110.1">OP5</text>
<text x="157.5" y="112.6">OP6</text>
<text x="99.1" y="115.2">OP7</text>
<text x="157.5" y="115.2">OP7</text>
</g>
</svg>
